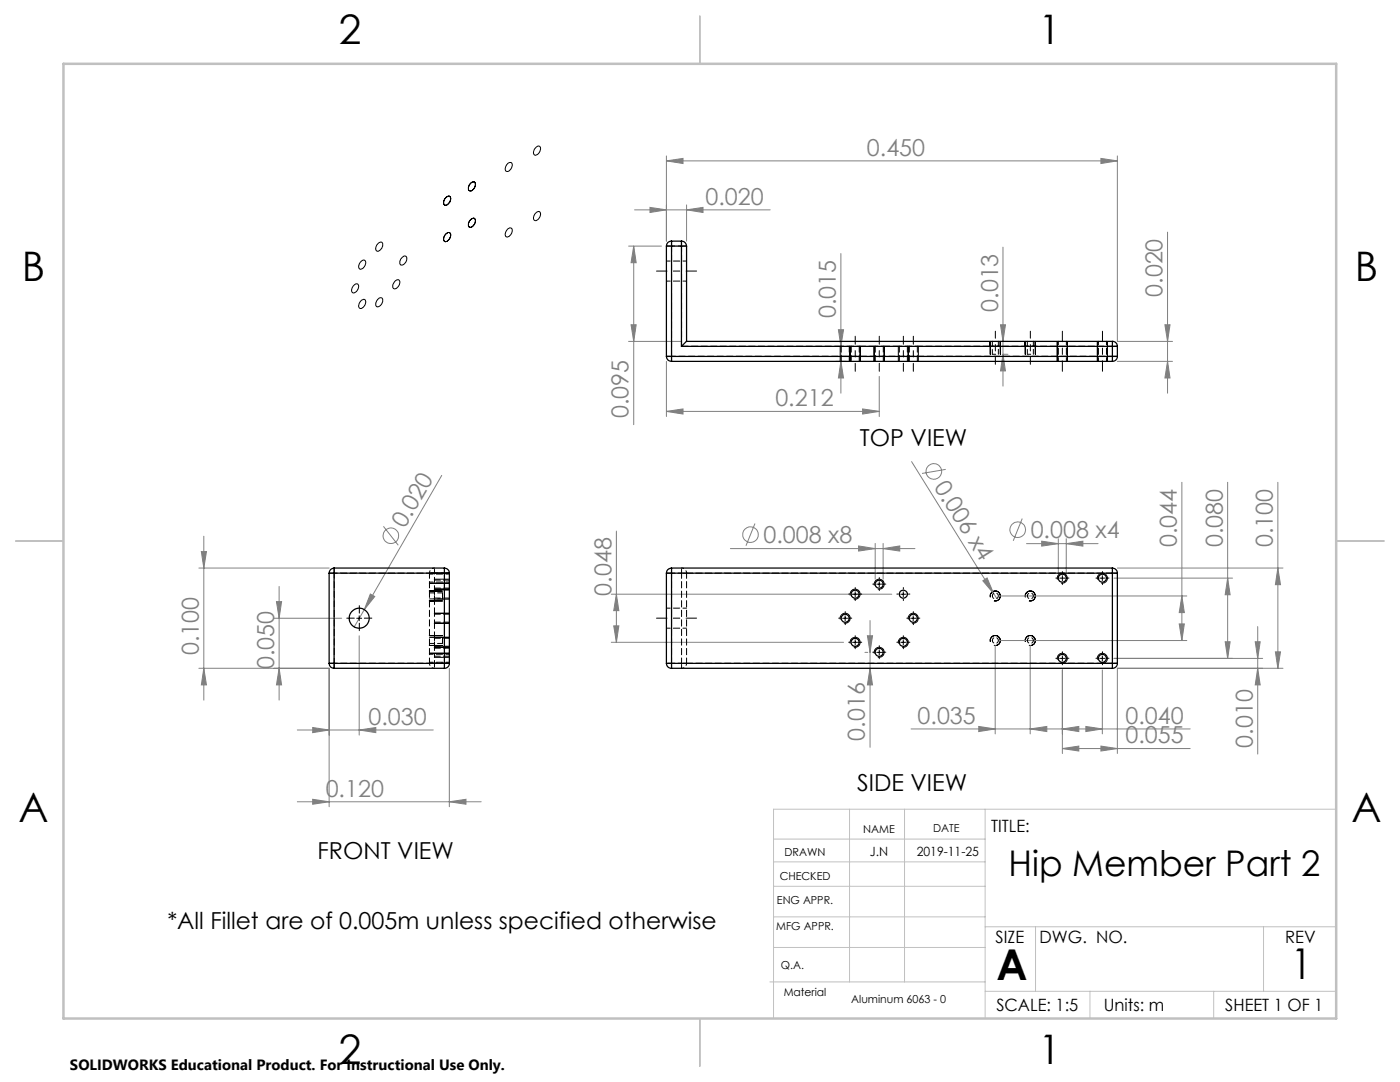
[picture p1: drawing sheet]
<svg xmlns="http://www.w3.org/2000/svg" width="279mm" height="216mm" viewBox="0 0 279 216" stroke-linecap="round" stroke-linejoin="round" font-family="sans-serif">
<g fill="none" stroke="#808080" stroke-width=".2">
<path d="M133 32.1l3.3-.5v1zM133 31.1v17M133 32.1h90M219.7 31.6l3.3 .5-3.3 .5zM223 31.1v37h11M125.4 49.1h6.6M126.5 49.1l.5 3.3h-1.1zM126.5 49.1v35.6M126.6 41.9h27.1M129.7 41.4l3.3 .5-3.3 .5zM137 41.9l3.3-.5v1zM137 40.9v7.2"/>
<path d="M167.8 50.6v27.9M200.2 49.3v27.7M233 46.3v32.2M125.4 68.1h10.6M125.9 64.8h1.1l-.5 3.3zM133 72.1v11M166.8 72.1h2.1M167.3 65.8h1l-.5 3.3zM167.8 72.1l.5 3.3h-1zM175.5 75.1v8M199.7 64.8h1l-.5 3.3zM200.2 70.7l.5 3.3h-1z"/>
<path d="M200.2 70.7h1M200.2 68.1h1M223 72.1h11M232.5 64.8h1l-.5 3.3zM233 72.1l.5 3.3h-1zM88.2 94.9l-17.5 30.2M133 82.1l3.3-.5v1zM133 82.1h42.5M172.2 81.6l3.3 .5-3.3 .5zM181.9 92.1l16.4 26.3M188.7 93.7l-4.7 .8M235.9 96.2v31.6"/>
<path d="M245 96.2v35.2M255 96.2v37.1M39.7 113.3h26M40.2 110.1h1l-.5 3.2zM40.7 107v32.7M55.7 117v22.7M73.9 118.5l.9 .5-2.1 2.6zM76.5 105l3 3.8M122 118.6h56M123 118.6l.5 3.2h-1zM123 106v22.2M145.8 109.5h36.8"/>
<path d="M150.7 104.5l-1.8 4.4M171.3 108.9l3.4 .6-3.4 .5zM174.7 108.4v7.2M176.2 109.5l3.4-.6v1.1zM176.2 108.4v7.2M196.1 115.9l.9-.6 1.3 3.1zM198.3 118.4l.6 1M199.6 118.9h37.3M204 103.5l-1.8 4.4M204.9 108.5h14.2M207.9 108l3.3 .5-3.3 .5zM211.2 107.5v6.9"/>
<path d="M212.8 108.5l3.3-.5v1zM212.8 107.5v6.9M222.3 115.4h23.7M223 113.3h33M235.9 118.9l.5 3.3h-1.1zM245 115.4l.5 3.3h-1zM255 113.3l.6 3.4h-1.1zM39.7 133.3h26v27.7M40.7 133.3l.5 3.4h-1zM54.7 123.4h13.5M55.2 120.1h1l-.5 3.3zM55.7 133.3l.5 3.4h-1z"/>
<path d="M71.7 126.9v19.8M89.7 133.3v27.7M122 128.2h46.3M122.5 124.9h1l-.5 3.3zM172.6 130.2h.6M173.1 126.9h1l-.5 3.3zM173.6 133.3l.5 3.4h-1zM173.6 123.8v25.3M198.6 128.8v17.6M199.6 127.8h37.3M205.6 128.8v17.6M212 133.7v16.7"/>
<path d="M220 133.7v12.7M235.3 124.5h1.1l-.5 3.3zM244.5 128.1h1l-.5 3.3zM250.5 128.1h1l-.5 3.3zM251 125v25.5M251 133.3l.5 3.4h-1zM252 131.4h-29.7M254.5 130.1h1.1l-.6 3.2zM256 133.3h-33v17.1M59.3 160h36.7M59.3 145.7h27.2M62.4 159.5l3.3 .5-3.3 .5z"/>
<path d="M62.4 145.2l3.3 .5-3.3 .5zM71.7 145.7l3.3-.5v1zM89.7 160l3.3-.5v1zM181.8 145.5h30.1M195.3 145l3.3 .5-3.3 .5zM205.6 145.5l3.3-.5v1zM212 149.4l3.3-.5v1zM212 145.5l3.3-.5v1zM212 149.4h25.5M212 145.5h25.5M216.7 145l3.3 .5-3.3 .5zM219.7 148.9l3.3 .5-3.3 .5z"/>
<circle cx="186.4" cy="94.1" r="1.56"/>
<circle cx="78" cy="106.9" r="1.55"/>
<circle cx="149.8" cy="106.7" r="1.55"/>
<circle cx="203.1" cy="105.7" r="1.56"/>
</g>
<g fill="none" stroke="#000" stroke-width=".2">
<path d="M88.9 39.5a.55 .55 0 0 1 .8-.3 .55 .55 0 0 1 .2 .8l-.4 .6a.55 .55 0 0 1-.8 .3 .55 .55 0 0 1-.1-.8zM93.9 36.6a.55 .55 0 0 1 .8-.3 .55 .55 0 0 1 .1 .8l-.3 .7a.56 .56 0 0 1-.8 .3 .56 .56 0 0 1-.2-.9zM101.3 32.6a.56 .56 0 0 1 .9 0 .56 .56 0 0 1-.1 .8l-.3 .5a.57 .57 0 0 1-.8 .2 .57 .57 0 0 1-.1-.9zM106.8 29.6l.1-.1a.54 .54 0 0 1 .8-.3 .54 .54 0 0 1 .1 .8l-.3 .6a.55 .55 0 0 1-.8 .3 .55 .55 0 0 1-.2-.8zM70.5 57.1l.1-.1a.54 .54 0 0 1 .8-.3 .54 .54 0 0 1 .1 .8l-.3 .6a.55 .55 0 0 1-.8 .3 .55 .55 0 0 1-.2-.8zM72.1 52.1a.53 .53 0 0 1 .7-.1 .53 .53 0 0 1 .1 .8l-.3 .6a.54 .54 0 0 1-.8 .3 .54 .54 0 0 1-.2-.9zM72.1 60a.53 .53 0 0 1 .7-.2 .53 .53 0 0 1 .1 .8l-.3 .6a.54 .54 0 0 1-.8 .3 .54 .54 0 0 1-.2-.8zM75.4 59.7a.56 .56 0 0 1 .8-.2 .56 .56 0 0 1 .1 .8l-.3 .6a.55 .55 0 0 1-.8 .3 .55 .55 0 0 1-.2-.8zM75.5 48.5h.1a.49 .49 0 0 1 .7-.1 .49 .49 0 0 1 .1 .7l-.4 .7a.55 .55 0 0 1-.8 .3 .55 .55 0 0 1-.2-.9zM78.8 56.2a.55 .55 0 0 1 .8-.3 .55 .55 0 0 1 .1 .8 .85 .85 0 0 1-1.3 .7v-.6zM80.2 51.4a.55 .55 0 0 1 .8-.3 .55 .55 0 0 1 .1 .9l-.3 .6a.55 .55 0 0 1-.8 .3 .55 .55 0 0 1-.2-.9zM88.9 46.7a.55 .55 0 0 1 .8-.3 .55 .55 0 0 1 .2 .9l-.4 .6a.55 .55 0 0 1-.8 .3 .55 .55 0 0 1-.1-.9z"/>
<path d="M93.9 43.9a.55 .55 0 0 1 .8-.3 .55 .55 0 0 1 .1 .8l-.3 .6a.55 .55 0 0 1-.8 .3 .55 .55 0 0 1-.2-.8zM101.3 45.7a.53 .53 0 0 1 .8-.1 .53 .53 0 0 1 .1 .8 .83 .83 0 0 1-1.3 .7v-.8zM106.8 42.7l.1-.2a.54 .54 0 0 1 .8-.3 .54 .54 0 0 1 .1 .9l-.3 .6a.55 .55 0 0 1-.8 .3 .55 .55 0 0 1-.2-.9zM167.7 69.1v3M169.7 69.1v3M171.7 69.1v3M174.4 69.1v3M176.5 69.1v3M179.3 69.1v3M181.3 69.1v3M183.3 69.1v3M197.6 68.1v2.6"/>
<path d="M199.6 68.1v2.6M204.6 68.1v2.6M206.6 68.1v2.6M211 68.1v4M213 68.1v4M219 68.1v4M221 68.1v4M85.7 116.4h4M85.7 114.4h4M85.7 117.9h2.6M85.7 119.9h2.6M86.7 117.6h3"/>
<path d="M86.7 115.6h3M86.7 119.6h3M86.7 117.5h3M169.7 118.8a1 1 0 0 1 .9-1.2 1 1 0 0 1 1.1 1 1 1 0 0 1-1.3 .9M170.1 118.6h1.1M170.7 118.1v1M174.5 116.8a1.01 1.01 0 0 1 .9-1.2 1.01 1.01 0 0 1 1.1 1.1 1.01 1.01 0 0 1-1.3 .8M175 116.6h1M175.5 116.1v1M179.8 118.6h1M180.3 118.1v1M197.7 119.2a.99 .99 0 0 1 .8-1.3 .99 .99 0 0 1 1.1 1.1 .99 .99 0 0 1-1.2 .9"/>
<path d="M204.6 119.2a.99 .99 0 0 1 .9-1.3 .99 .99 0 0 1 1.1 1.1 .99 .99 0 0 1-1.2 .9M211 115.6a1.01 1.01 0 0 1 .9-1.2 1.01 1.01 0 0 1 1.1 1.1 1.01 1.01 0 0 1-1.3 .8M211.5 115.4h1M212 114.9v1M219 115.6a1 1 0 0 1 .9-1.2 1 1 0 0 1 1.1 1.1 1 1 0 0 1-1.3 .8M219.5 115.4h1M220 114.9v1M71.2 123.4h1M71.7 122.9v1M85.7 132.4h4M85.7 130.4h4M85.7 126.8h2.6"/>
<path d="M85.7 128.8h2.6M86.7 124.4h3M86.7 122.4h3M86.7 129.2h3M86.7 127.2h3M86.7 131.2h3M167.7 123.6a.99 .99 0 0 1 .9-1.2 .99 .99 0 0 1 1.1 1 .99 .99 0 0 1-1.3 .9M168.2 123.4h1M168.7 122.9v1M169.7 128.4a1.01 1.01 0 0 1 .9-1.2 1.01 1.01 0 0 1 1.1 1.1 1.01 1.01 0 0 1-1.3 .9M170.1 128.2h1.1M170.7 127.7v1"/>
<path d="M174.5 130.4a1.01 1.01 0 0 1 .9-1.3 1.01 1.01 0 0 1 1.1 1.1 1.01 1.01 0 0 1-1.3 .9M175 130.2h1M175.5 129.6v1.1M179.3 128.4a1 1 0 0 1 .9-1.2 1 1 0 0 1 1.1 1.1 1 1 0 0 1-1.3 .9M179.8 128.2h1M180.3 127.7v1M181.3 123.6a.99 .99 0 0 1 .9-1.2 .99 .99 0 0 1 1 1 .99 .99 0 0 1-1.2 .9M181.8 123.4h1M182.2 122.9v1M197.7 128.1a.99 .99 0 0 1 .8-1.3 .99 .99 0 0 1 1.1 1.1 .99 .99 0 0 1-1.2 .9M204.6 128.1a.99 .99 0 0 1 .9-1.3 .99 .99 0 0 1 1.1 1.1 .99 .99 0 0 1-1.2 .9M211 131.6a1 1 0 0 1 .9-1.2 1 1 0 0 1 1.1 1 1 1 0 0 1-1.3 .9"/>
<path d="M211.5 131.4h1M212 130.9v1M219 131.6a.99 .99 0 0 1 .9-1.2 .99 .99 0 0 1 1.1 1.1 .99 .99 0 0 1-1.3 .8M219.5 131.4h1M220 130.9v1"/>
</g>
<path d="M139 54.1h-8M212 66.1v8M220 66.1v8M139 123.3h-8" fill="none" stroke="#000" stroke-width=".2" stroke-dasharray="15.2 1.3 1.3 1.3" stroke-dashoffset="13.1"/>
<path d="M198.6 72.7v-6.6M205.6 66.1v6.6" fill="none" stroke="#000" stroke-width=".2" stroke-dasharray="15.2 1.3 1.3 1.3" stroke-dashoffset="13.8"/>
<path d="M170.7 67.1v7M175.5 74.1v-7M180.3 74.1v-7M182.3 74.1v-7" fill="none" stroke="#000" stroke-width=".2" stroke-dasharray="15.2 1.3 1.3 1.3" stroke-dashoffset="13.6"/>
<g fill="none" stroke="#c0c0c0" stroke-width=".2">
<path d="M154.4 176.8h42.2M154.4 172h42.2M154.4 167.4h42.2M169.5 161.5v34.4M180.5 161.5v34.4M196.6 161.5v41.7M266.7 161.5h-112.3v41.7M153.6 195.9h43M154.4 183h42.2M154.4 189.1h42.2M196.6 197.8h70.1M196.6 184.9h70.1"/>
<path d="M206.7 184.9v12.9M217.5 197.8v5.4M242.2 197.8v5.4M252.2 184.9v12.9"/>
</g>
<path d="M139.7 3.2v9.5M3.1 107.9h9.6M266.7 107.9h9.5M139.7 203.2v9.6" fill="none" stroke="#c0c0c0" stroke-width=".25"/>
<path d="M12.7 12.7h254v190.5h-254z" fill="none" stroke="#c0c0c0" stroke-width=".5"/>
<g fill="none" stroke="#000" stroke-width=".2" stroke-dasharray="15.2 1.3 1.3 1.3">
<path d="M169.7 118.5h-.3M170.7 117.5v-.3M170.7 119.5v.3M171.7 118.5h.3M174.5 116.6h-.3M175.5 115.6v-.3M175.5 117.6v.3M176.5 116.6h.3M179.3 118.5h-.3M180.3 117.5v-.3M180.3 119.5v.3M181.3 118.5h.3"/>
<path d="M211 115.3h-.3M212 114.3v-.3M212 116.3v.3M213 115.3h.3M219 115.3h-.3M220 114.3v-.3M220 116.3v.3M221 115.3h.3M70.7 123.3h-1.5M71.7 122.3v-1.5M71.7 124.3v1.5M72.7 123.3h1.5"/>
<path d="M167.7 123.3h-.3M168.7 122.3v-.3M168.7 124.3v.3M169.7 128.2h-.3M169.7 123.3h.3M170.7 127.2v-.3M170.7 129.2v.3M171.7 128.2h.3M174.5 130.1h-.3M175.5 129.1v-.3M175.5 131.1v.3M176.5 130.1h.3"/>
<path d="M179.3 128.2h-.3M180.3 127.2v-.3M180.3 129.2v.3M181.3 123.3h-.3M181.3 128.2h.3M182.3 122.3v-.3M182.3 124.3v.3M183.3 123.3h.3M211 131.3h-.3M212 130.3v-.3M212 132.3v.3M213 131.3h.3"/>
<path d="M219 131.3h-.3M220 130.3v-.3M220 132.3v.3M221 131.3h.3"/>
</g>
<path d="M197.6 69.1h2M204.6 69.1h2M86.7 119.9v-2M86.7 128.8v-2" fill="none" stroke="#000" stroke-width=".2" stroke-dasharray="1.3 .6" stroke-dashoffset=".6"/>
<g fill="#808080">
<path d="M196.1 115.9l.9-.6 1.3 3.1z"/>
<path d="M73.9 118.5l.9 .5-2.1 2.6z"/>
<path d="M219.7 31.6l3.3 .5-3.3 .5zM133 32.1l3.3-.5v1zM172.2 81.6l3.3 .5-3.3 .5zM133 82.1l3.3-.5v1z"/>
<path d="M62.4 159.5l3.3 .5-3.3 .5zM89.7 160l3.3-.5v1zM62.4 145.2l3.3 .5-3.3 .5zM71.7 145.7l3.3-.5v1zM171.3 108.9l3.4 .6-3.4 .5zM176.2 109.5l3.4-.6v1.1zM207.9 108l3.3 .5-3.3 .5zM212.8 108.5l3.3-.5v1zM212 149.4l3.3-.5v1zM219.7 148.9l3.3 .5-3.3 .5zM212 145.5l3.3-.5v1zM216.7 145l3.3 .5-3.3 .5zM195.3 145l3.3 .5-3.3 .5zM205.6 145.5l3.3-.5v1z"/>
<path d="M200.2 70.7l.5 3.3h-1zM199.7 64.8h1l-.5 3.3zM233 72.1l.5 3.3h-1zM232.5 64.8h1l-.5 3.3z"/>
<path d="M254.5 130.1h1.1l-.6 3.2zM255 113.3l.6 3.4h-1.1zM244.5 128.1h1l-.5 3.3zM245 115.4l.5 3.3h-1z"/>
<path d="M167.3 65.8h1l-.5 3.3zM167.8 72.1l.5 3.3h-1zM126.5 49.1l.5 3.3h-1.1zM125.9 64.8h1.1l-.5 3.3z"/>
<path d="M40.2 110.1h1l-.5 3.2zM40.7 133.3l.5 3.4h-1zM55.2 120.1h1l-.5 3.3zM55.7 133.3l.5 3.4h-1zM235.9 118.9l.5 3.3h-1.1zM235.3 124.5h1.1l-.5 3.3zM123 118.6l.5 3.2h-1zM122.5 124.9h1l-.5 3.3zM250.5 128.1h1l-.5 3.3zM251 133.3l.5 3.4h-1zM173.1 126.9h1l-.5 3.3zM173.6 133.3l.5 3.4h-1z"/>
<path d="M129.7 41.4l3.3 .5-3.3 .5zM137 41.9l3.3-.5v1z"/>
</g>
<g fill="none" stroke="#000" stroke-width=".25">
<path d="M133 49.1h1M133 49.1v22M134 48.1v1M134 48.1a.97 .97 0 0 0-1 1M134 49.1v22M134 48.1h2M134 49.1h2M136 48.1v1M136 49.1h1M136 48.1a1.02 1.02 0 0 1 1 1M136 49.1v20M137 49.1v19"/>
<path d="M133 71.1h1M133 71.1a.97 .97 0 0 0 1 1M134 71.1v1M134 71.1h88M134 72.1h88M136 69.1h86M137 68.1l-1 1M137 68.1h85M222 69.1h1M222 68.1v1M222 68.1a.96 .96 0 0 1 1 1M222 71.1h1"/>
<path d="M222 71.1v1M222 69.1v2M223 71.1a.96 .96 0 0 1-1 1M223 69.1v2M65.7 114.4h1M65.7 114.4v18M66.7 113.3v1.1M66.7 113.3a1.02 1.02 0 0 0-1 1.1M66.7 114.4v18M66.7 113.3h22M66.7 114.4h22M88.7 114.4h1"/>
<path d="M88.7 113.3a1.02 1.02 0 0 1 1 1.1M88.7 113.3v1.1M88.7 114.4v18M89.7 114.4v18M133 114.4h1M133 114.4v18M134 113.3v1.1M134 113.3a1.02 1.02 0 0 0-1 1.1M134 113.3h88M134 114.4h88M134 114.4v18M222 113.3a1.02 1.02 0 0 1 1 1.1"/>
<path d="M222 114.4h1M222 113.3v1.1M222 114.4v18M223 114.4v18M65.7 132.4a.96 .96 0 0 0 1 .9M65.7 132.4h1M66.7 132.4v.9M66.7 132.4h22M66.7 133.3h22M88.7 132.4h1M88.7 132.4v.9M89.7 132.4a.96 .96 0 0 1-1 .9"/>
<path d="M133 132.4h1M133 132.4a.97 .97 0 0 0 1 .9M134 132.4v.9M134 132.4h88M134 133.3h88M222 132.4h1M222 132.4v.9M223 132.4a.96 .96 0 0 1-1 .9"/>
<circle cx="170.7" cy="118.6" r=".8"/>
<circle cx="175.5" cy="116.6" r=".8"/>
<circle cx="180.3" cy="118.6" r=".8"/>
<circle cx="212" cy="115.4" r=".8"/>
<circle cx="220" cy="115.4" r=".8"/>
<circle cx="71.7" cy="123.4" r="1.99"/>
<circle cx="168.7" cy="123.4" r=".81"/>
<circle cx="170.6" cy="128.2" r=".81"/>
<circle cx="175.5" cy="130.2" r=".8"/>
<circle cx="180.3" cy="128.2" r=".81"/>
<circle cx="182.2" cy="123.4" r=".81"/>
<circle cx="212" cy="131.4" r=".8"/>
<circle cx="220" cy="131.4" r=".8"/>
</g>
<path d="M136 49.1v20M183.1 69.1h38.9M85.7 114.3v18M88.7 114.3v18M136 114.3v18M137 114.3v18M222 114.3v18M66.7 132.3v-18M134 132.3v-18" fill="none" stroke="#000" stroke-width=".2" stroke-dasharray="1.3 .6" stroke-dashoffset=".2"/>
<g fill="none" stroke="#000" stroke-width=".2" stroke-dasharray="1.3 .6" stroke-dashoffset=".5">
<path d="M133 49.1h1M133 56.1h4M134 49.1v-1M136 49.1v-1M136 49.1h1M137 52.1h-4M133 71.1h1M134 72.1v-1M211.2 68.1v4M212.8 72.1v-4M219.2 68.1v4M220.8 72.1v-4"/>
<path d="M222 69.1v-1M222 71.1h1M222 72.1v-1M222 71.1h-88M223 69.1h-1M66.7 114.3h-1M66.7 114.3v-1M85.7 116.1h4M86.7 114.3h-1M86.7 114.3v-1M88.7 113.3v1M89.7 114.3h-1"/>
<path d="M89.7 114.5h-4M134 114.3v-1M134 114.3h-1M136 114.3v-1M137 114.3h-1M222 114.3v-1M223 114.3h-1M66.7 132.3h-1M66.7 133.3v-1M85.7 132.1h4M86.7 132.3h-1M86.7 132.3v1"/>
<path d="M88.7 133.3v-1M89.7 132.3h-1M89.7 130.5h-4M133 125.3h4M134 133.3v-1M134 132.3h-1M136 133.3v-1M137 132.3h-1M137 121.3h-4M222 133.3v-1M223 132.3h-1"/>
</g>
<path d="M66.7 114.3h19M86.7 115.8v-1.5M198 118.9a.6 .6 0 0 1 .9-.5 .6 .6 0 0 1 .2 .9 .6 .6 0 0 1-1-.2l-.1-.2M205 118.9a.6 .6 0 0 1 .9-.5 .6 .6 0 0 1 .1 .9 .6 .6 0 0 1-.9-.2l-.1-.2M85.7 132.3h-19M86.7 132.3v-1.4M198 127.8a.6 .6 0 0 1 .9-.6 .6 .6 0 0 1 .2 1 .6 .6 0 0 1-1-.2l-.1-.2M205 127.8a.6 .6 0 0 1 .9-.6 .6 .6 0 0 1 .1 1 .6 .6 0 0 1-.9-.2l-.1-.2" fill="none" stroke="#000" stroke-width=".2" stroke-dasharray="1.3 .6" stroke-dashoffset=".7"/>
<g fill="none" stroke="#000" stroke-width=".2" stroke-dasharray="1.3 .6" stroke-dashoffset=".8">
<path d="M169.5 69.1h-1.6M171.5 69.1h-1.6M176.3 69.1h-1.6M181.1 69.1h-1.6M183.1 69.1h-1.6M85.7 114.3a1 1 0 0 1 1-1M86.7 117.7v1.6M86.7 115.8v1.6M137 114.3a1 1 0 0 0-1-1M86.7 133.3a1 1 0 0 1-1-1M86.7 122.5v1.6M86.7 127.4v1.6"/>
<path d="M86.7 129.3v1.6M136 133.3a1 1 0 0 0 1-1"/>
</g>
<g fill="none" stroke="#000" stroke-width=".2" stroke-dasharray="1.3 .6">
<path d="M169.5 69.1h.4M171.5 69.1h3.2M176.3 69.1h3.2M181.1 69.1h.4M86.7 117.7v-.3M88.3 118.9v-.6M88.3 119.5v-.6M137 114.3h85M86.7 129.3v-.3M86.7 127.4v-3.3M86.7 122.5v-3.2M88.3 127.8v-.6"/>
<path d="M88.3 128.4v-.6M222 132.3h-85"/>
</g>
<path d="M134 49.1h2M198 70.7h1.2M205 70.7h1.2M222 69.1v2M86.7 114.3h2M134 114.3h2M88.7 132.3h-2M136 132.3h-2" fill="none" stroke="#000" stroke-width=".2" stroke-dasharray="1.3 .6" stroke-dashoffset=".6"/>
<g fill="none" stroke="#000" stroke-width=".2" stroke-dasharray="1.3 .6" stroke-dashoffset=".1">
<path d="M134 71.1v-22M167.9 69.1v3M169.5 72.1v-3M169.9 69.1v3M171.5 72.1v-3M174.7 69.1v3M176.3 72.1v-3M179.5 69.1v3M181.1 72.1v-3M181.5 69.1v3M183.1 72.1v-3M86.7 119.3h3"/>
<path d="M86.7 117.4h3M89.7 117.7h-3M89.7 115.8h-3M86.7 124.1h3M86.7 129h3M86.7 130.9h3M89.7 122.5h-3M89.7 127.4h-3M89.7 129.3h-3"/>
</g>
<path d="M198 68.1v2.6M199.2 70.7v-2.6M205 68.1v2.6M206.2 70.7v-2.6M85.7 119.5h2.6M88.3 118.3h-2.6M85.7 128.4h2.6M88.3 127.2h-2.6" fill="none" stroke="#000" stroke-width=".2" stroke-dasharray="1.3 .6" stroke-dashoffset=".3"/>
<path d="M136 69.1h31.9" fill="none" stroke="#000" stroke-width=".2" stroke-dasharray="1.3 .6" stroke-dashoffset="-.1"/>
<g font-size="8.5">
<text x="198.9" y="195.5">A</text>
<text x="257.6" y="195.4">1</text>
</g>
<g font-size="8.1">
<text x="67.6" y="8.9">2</text>
<text x="207.3" y="8.9">1</text>
<text x="4.4" y="56.2">B</text>
<text x="270.4" y="56.2">B</text>
<text x="3.7" y="164.1">A</text>
<text x="269.7" y="164.1">A</text>
<text x="67.6" y="212.4">2</text>
<text x="207.3" y="212.4">1</text>
</g>
<text font-size="7.1" x="201.3" y="174.8">Hip Member Part 2</text>
<g font-size="4.7" fill="#808080">
<text x="173" y="31.1">0.450</text>
<text x="140.8" y="40.9">0.020</text>
<text x="232" y="59.2" transform="rotate(-90 232 59.2)">0.020</text>
<text x="166.8" y="63.5" transform="rotate(-90 166.8 63.5)">0.015</text>
<text x="199.2" y="62.2" transform="rotate(-90 199.2 62.2)">0.013</text>
<text x="125.5" y="83.4" transform="rotate(-90 125.5 83.4)">0.095</text>
<text x="154.7" y="81.1">0.212</text>
<text x="186.3" y="97.1" transform="rotate(58 186.3 97.1)">0.006 x4</text>
<text x="80.8" y="105.5" transform="rotate(-60 80.8 105.5)">0.020</text>
<text x="205.7" y="107.4">0.008 x4</text>
<text x="152.4" y="108.4">0.008 x8</text>
<text x="234.9" y="109.2" transform="rotate(-90 234.9 109.2)">0.044</text>
<text x="244" y="109.2" transform="rotate(-90 244 109.2)">0.080</text>
<text x="254" y="109.2" transform="rotate(-90 254 109.2)">0.100</text>
<text x="122" y="118.9" transform="rotate(-90 122 118.9)">0.048</text>
<text x="39.7" y="130.7" transform="rotate(-90 39.7 130.7)">0.100</text>
<text x="54.7" y="133.6" transform="rotate(-90 54.7 133.6)">0.050</text>
<text x="73.6" y="144.6">0.030</text>
<text x="172.6" y="147.8" transform="rotate(-90 172.6 147.8)">0.016</text>
<text x="183.1" y="144.4">0.035</text>
<text x="224.6" y="148.3">0.055</text>
<text x="224.6" y="144.4">0.040</text>
<text x="250" y="149.2" transform="rotate(-90 250 149.2)">0.010</text>
<text x="65" y="159">0.120</text>
</g>
<g font-size="4.7">
<text x="171.6" y="88.9">TOP VIEW</text>
<text x="171.1" y="157.8">SIDE VIEW</text>
<text x="63.4" y="171.4">FRONT VIEW</text>
<text x="33.4" y="185.4">*All Fillet are of 0.005m unless specified otherwise</text>
</g>
<g font-size="3.4">
<text x="197.8" y="166">TITLE:</text>
<text x="198.7" y="188.1">SIZE</text>
<text x="207.5" y="188.1">DWG. NO.</text>
<text x="256.5" y="188.2">REV</text>
<text x="198.8" y="201.7">SCALE: 1:5</text>
<text x="220.3" y="201.7">Units: m</text>
<text x="244.5" y="201.7">SHEET 1 OF 1</text>
</g>
<text font-size="3" x="14" y="213.5">SOLIDWORKS Educational Product. For Instructional Use Only.</text>
<g font-size="2.5">
<text x="173.6" y="170.8">J.N</text>
<text x="182.9" y="170.8">2019-11-25</text>
</g>
<g font-size="2.2">
<text x="172.2" y="166.2">NAME</text>
<text x="186.2" y="166.1">DATE</text>
<text x="156.6" y="170.8">DRAWN</text>
<text x="155.6" y="175.6">CHECKED</text>
<text x="154.9" y="185.6">MFG APPR.</text>
<text x="155.1" y="180.3">ENG APPR.</text>
<text x="155.9" y="193.3">Q.A.</text>
<text x="156.4" y="198.6">Material</text>
<text x="169.9" y="200.2">Aluminum 6063 - 0</text>
</g>
</svg>
